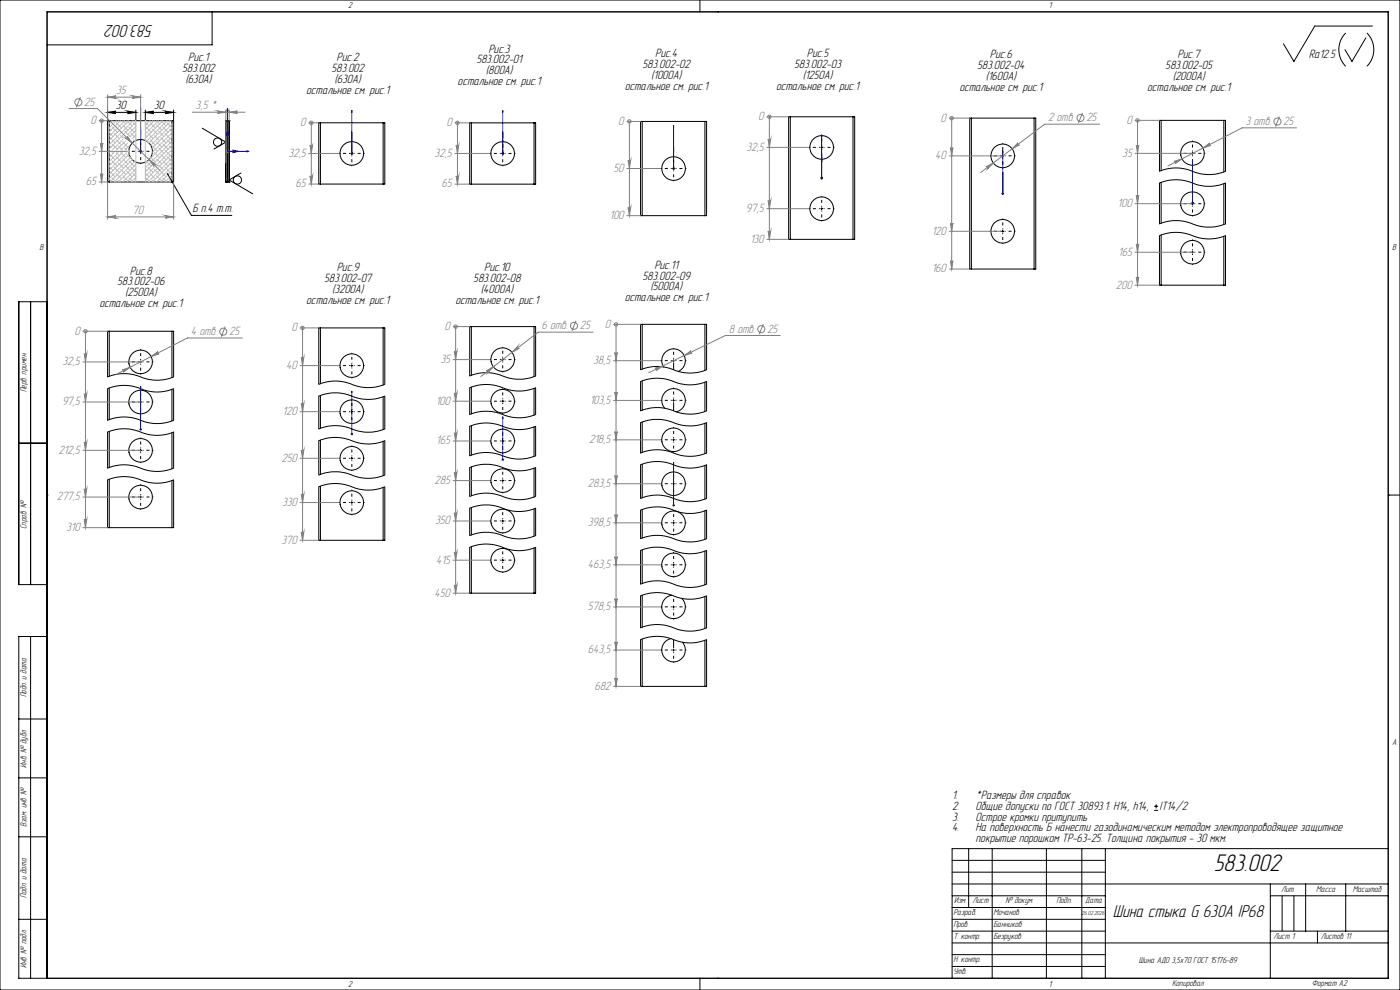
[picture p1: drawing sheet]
<svg xmlns="http://www.w3.org/2000/svg" width="594mm" height="420mm" viewBox="0 0 594 420" stroke-linecap="round" stroke-linejoin="round" font-family="sans-serif">
<g fill="none" stroke="#000" stroke-width=".42">
<path d="M0 0h594v420h-594zM90 5v14h-70M297 0v5M304.5 5h.1M571 14a10 10 0 0 0 0 14.1M579.5 16.1l-5.9 10-2.9-5M580 14a10 10 0 0 1 0 14.1M582.3 11.1h-24.5l-8.8 15-4.5-7.5M45.6 46.7v30.5h.8M45.6 51.2h.8M45.6 47.7l3.5-.6a.53 .53 0 0 0-.5 .6 .53 .53 0 0 0 .5 .5zM45.6 47.7h12"/>
<path d="M46.4 51.2v26M46.4 51.2h26.6M54.2 47.1l3.4 .6-3.4 .5a.53 .53 0 0 0 .5-.5 .53 .53 0 0 0-.5-.6zM57.6 46.7v4.5M61.7 47.7l3.5-.6a.53 .53 0 0 0-.5 .6 .53 .53 0 0 0 .5 .5zM61.7 46.7v4.5M61.7 47.7h12M70.2 47.1l3.5 .6-3.5 .5a.53 .53 0 0 0 .5-.5 .53 .53 0 0 0-.5-.6zM73 51.2h.7M73 51.2v26M73.7 46.7v30.5h-.7M85.8 54.4l10 5.9-5 2.9"/>
<path d="M95.8 51.2h.7M95.8 51.2h.1M95.8 51.2v26M96.5 51.2h.7M96.5 51.2v26M97.2 51.2h.1M97.2 51.2v26M136 52.1h-.7v26h.7M136 52.1v26M136 52.1h26.6M162.6 52.1h.7v26h-.7M162.6 52.1v26"/>
<path d="M200 52.1h-.7v26h.7M200 52.1h26.6M200 52.1v26M226.6 52.1h.7v26h-.7M226.6 52.1v26M272.5 51.5h-.7v40h.7M272.5 51.5v40M272.5 51.5h26.6M299.1 51.5h.7v40h-.7M299.1 51.5v40M335.3 49.5h-.7v52h.7M335.3 49.5v52"/>
<path d="M335.3 49.5h26.6M361.9 49.5h.7v52h-.7M361.9 49.5v52M412.2 50.1h-.8v64h.8M412.2 50.1v64M412.2 50.1h26.5M438.7 50.1h.8v64h-.8M438.7 50.1v64M492.7 51.1h-.8v21.6a19.2 19.2 0 0 1 15.8 .6 18.3 18.3 0 0 0 12.3-.6v-21.6h-.7M492.7 51.1v21.3M492.7 51.1h26.6M519.3 51.1v21.8"/>
<path d="M46.4 77.2h26.6M59.3 64.2h.7M59.7 63.8v.8M71.2 73.9l10 17.5h17.2M95.8 77.2h.7M95.8 77.2h.1M96.5 77.2h.7M97.2 77.2h.1M102.2 73.4l-5 3 10 5.9M136 78.1h26.6M148.9 65.1h.7M149.3 64.7v.8"/>
<path d="M200 78.1h26.6M212.9 65.1h.8M213.3 64.7v.8M285.4 71.5h.8M285.8 71.1v.8M348.2 62.5h.8M348.6 62.1v.9M425 66.1h.8M425.4 65.7v.8M491.9 77.7a19.9 19.9 0 0 1 16.4 .8 18.3 18.3 0 0 0 11.7-.8v17.3a19.2 19.2 0 0 1-15.8-.6 18.3 18.3 0 0 0-12.3 .6zM492.7 77.4v17.3M505.5 65.1h.8"/>
<path d="M506 64.7v.8M519.3 77.9v17.3M272.5 91.5h26.6M348.2 88.5h.8M348.6 88.1v.9M425 98.1h.8M425.4 97.7v.8M492.7 99.7v21.3M505.5 86.4h.8M506 86v.8M335.3 101.5h26.6M412.2 114.1h26.5"/>
<path d="M505.5 107h.8M506 106.6v.8M519.3 100.2v20.8M13 128v120M20 128h-12v120h12M136 139.1h-.7v23.9a19.2 19.2 0 0 1 15.7 .7 18.3 18.3 0 0 0 12.3-.7v-23.9h-.7M136 139.1v23.7M136 139.1h26.6M162.6 139.1v24.2M200 138.6h-.7v20.9a19.9 19.9 0 0 1 16.4 .8 18.2 18.2 0 0 0 11.6-.8v-20.9h-.7M200 138.6v20.6M200 138.6h26.6"/>
<path d="M226.6 138.6v21.2M272.5 137.6h-.7v19.3a19.2 19.2 0 0 1 15.7 .6 18.3 18.3 0 0 0 12.3-.6v-19.3h-.7M272.5 137.6v19M272.5 137.6h26.6M299.1 137.6v19.5M492.7 121h-.8v-21a19.2 19.2 0 0 1 15.8 .6 18.3 18.3 0 0 0 12.3-.6v21h-.7M492.7 121h26.6M46.4 140.5h-.8v19.4a19.2 19.2 0 0 1 15.8 .6 18.3 18.3 0 0 0 12.3-.6v-19.4h-.7M46.4 140.5v19.1M46.4 140.5h26.6M59.3 153.5h.7M59.7 153.1v.8"/>
<path d="M73 140.5v19.7M148.9 155.1h.7M149.3 154.7v.8M212.9 152.6h.8M213.3 152.2v.7M281.6 155.7a5 5 0 0 1 1.7-7 5 5 0 0 1 7 2 5 5 0 0 1-2.5 6.9M285.4 153h.8M285.8 152.6v.8M45.6 164.9a19.9 19.9 0 0 1 16.4 .8 18.3 18.3 0 0 0 11.7-.8v13.4a19.2 19.2 0 0 1-15.8-.6 18.3 18.3 0 0 0-12.3 .6zM46.4 164.6v13.4M59.3 170.6h.7M59.7 170.2v.7"/>
<path d="M73 165.2v13.4M135.3 168a19.2 19.2 0 0 1 15.7 .7 18.3 18.3 0 0 0 12.3-.7v14a19.2 19.2 0 0 1-15.8-.7 18.3 18.3 0 0 0-12.2 .7zM136 167.8v13.9M148.9 174.6h.7M149.3 174.3v.8M162.6 168.3v14M199.3 164.5a19.4 19.4 0 0 1 15.8 .6 17.9 17.9 0 0 0 12.2-.6v11.3a19.1 19.1 0 0 1-15.8-.6 18.3 18.3 0 0 0-12.2 .6zM200 164.2v11.4M212.9 170.2h.8M213.3 169.8v.8M226.6 164.8v11.3M271.8 161.9a19.9 19.9 0 0 1 16.3 .8 18.3 18.3 0 0 0 11.7-.8v12.4a19.4 19.4 0 0 1-15.8-.6 18 18 0 0 0-12.2 .6z"/>
<path d="M271.8 179.3a19.2 19.2 0 0 1 15.7 .6 18.3 18.3 0 0 0 12.3-.6v12.9a19.2 19.2 0 0 1-15.8-.6 18.3 18.3 0 0 0-12.2 .6zM272.5 161.6v12.4M272.5 179v12.9M282.1 173.2a5 5 0 0 1 1-7.6 5 5 0 0 1 7.3 2.3 5 5 0 0 1-3.5 6.8M285.4 169.9h.8M285.8 169.5v.8M299.1 162.2v12.4M299.1 179.6v12.9M8 188h12M45.6 183.3a19.2 19.2 0 0 1 15.8 .6 18.3 18.3 0 0 0 12.3-.6v15.3a19.9 19.9 0 0 1-16.4-.8 18.3 18.3 0 0 0-11.7 .8zM46.4 183v15.3M59.3 191h.7"/>
<path d="M59.7 190.7v.8M73 183.6v15.3M135.3 187a19.2 19.2 0 0 1 15.7 .6 18.3 18.3 0 0 0 12.3-.6v14.5a19.9 19.9 0 0 1-16.4-.8 18.3 18.3 0 0 0-11.6 .8zM136 186.7v14.5M148.9 194.4h.7M149.3 194v.8M162.6 187.2v14.6M199.3 180.9a19.2 19.2 0 0 1 15.8 .6 18.1 18.1 0 0 0 12.2-.6v12.5a19.1 19.1 0 0 1-15.8-.7 18.3 18.3 0 0 0-12.2 .7zM199.3 198.3a19.2 19.2 0 0 1 15.8 .7 18.1 18.1 0 0 0 12.2-.7v12.3a19.3 19.3 0 0 1-15.8-.6 18 18 0 0 0-12.2 .6zM200 180.6v12.5M200 198.1v12.2M212.9 187.1h.8"/>
<path d="M213.3 186.7v.8M226.6 181.1v12.5M226.6 198.6v12.3M271.8 197.2a19.2 19.2 0 0 1 15.7 .6 18.3 18.3 0 0 0 12.3-.6v14.2a19.9 19.9 0 0 1-16.4-.8 18.3 18.3 0 0 0-11.6 .8zM272.5 196.9v14.3M285.4 186.6h.8M285.8 186.2v.8M299.1 197.5v14.2M20 210h.1M46.4 203.3v20.6M59.3 210.9h.7M59.7 210.5v.8"/>
<path d="M73 203.9v20M136 206.3v22.9M148.9 213.2h.7M149.3 212.8v.8M162.6 206.8v22.4M199.3 215.6a19.2 19.2 0 0 1 15.8 .6 18.1 18.1 0 0 0 12.2-.6v11.6a19.1 19.1 0 0 1-15.8-.6 18.3 18.3 0 0 0-12.2 .6zM200 215.3v11.6M212.9 203.9h.8M213.3 203.5v.8M226.6 215.9v11.6M271.8 216.4a19.9 19.9 0 0 1 16.3 .9 18.3 18.3 0 0 0 11.7-.9v12.1a19.4 19.4 0 0 1-15.8-.6 18 18 0 0 0-12.2 .6zM272.5 216.2v12.1"/>
<path d="M285.4 205.2h.8M285.8 204.8v.8M299.1 216.7v12.1M589 210h.1M589 210h5M46.4 223.9h-.8v-20.3a19.2 19.2 0 0 1 15.8 .6 18.3 18.3 0 0 0 12.3-.6v20.3h-.7M46.4 223.9h26.6M136 229.2h-.7v-22.7a19.9 19.9 0 0 1 16.3 .8 18.3 18.3 0 0 0 11.7-.8v22.7h-.7M136 229.2h26.6M200 231.9v19.8M212.9 237.6h.8M212.9 221h.8"/>
<path d="M213.3 220.6v.8M213.3 237.3v.7M226.6 232.5v19.2M271.8 233.5a19.2 19.2 0 0 1 15.7 .7 18.3 18.3 0 0 0 12.3-.7v14.3a19.9 19.9 0 0 1-16.4-.8 18.3 18.3 0 0 0-11.6 .8zM272.5 233.2v14.3M285.4 221.8h.8M285.4 239.6h.8M285.8 221.4v.8M285.8 239.2v.8M299.1 233.8v14.3M200 251.7h-.7v-19.5a19.9 19.9 0 0 1 16.4 .8 18.2 18.2 0 0 0 11.6-.8v19.5h-.7M200 251.7h26.6"/>
<path d="M271.8 252.8a19.2 19.2 0 0 1 15.7 .7 18.3 18.3 0 0 0 12.3-.7v13.6a19.2 19.2 0 0 1-15.8-.7 18.3 18.3 0 0 0-12.2 .7zM272.5 252.5v13.6M285.1 252.5a5 5 0 0 0-3.9 6.8 5 5 0 0 0 7.4 2.3 5 5 0 0 0 .6-7.8M285.4 257.5h.8M285.8 257.1v.8M299.1 253.1v13.5M13 270v145M20 270h-12v145h581v-410h-569v410M272.5 271.1v20.1M284.7 270.9a5 5 0 0 0-3.5 6.8 5 5 0 0 0 7.2 2.3 5 5 0 0 0 1.1-7.5M285.4 275.8h.8M285.8 275.4v.8"/>
<path d="M299.1 271.6v19.6M272.5 291.2h-.7v-19.8a19.4 19.4 0 0 1 15.7 .6 18 18 0 0 0 12.3-.6v19.8h-.7M272.5 291.2h26.6M8 305h12M8 330h12M8 355h12M489.7 343.8h1.7M489.7 342.1h1.7M490.5 341.2v1.8M404 365h65M404 370h65M404 375h185"/>
<path d="M411 360v25M421 360v55M444 360v55M459 360v55M469 360v55M539 375v40M554 375v20M571 375v20M589 360h-185v55M8 390h12M404 390h65M404 395h65"/>
<path d="M404 380h65M404 385h65M539 395h50M539 380h50M544 380v15M549 380v15M559 395v5M297 415v5M304.5 415h.1M404 405h65M404 410h65M404 400h185"/>
<circle cx="59.6" cy="64.2" r="5"/>
<circle cx="92.3" cy="60.3" r="1.75"/>
<circle cx="100.7" cy="76.3" r="1.74"/>
<circle cx="149.3" cy="65.1" r="5"/>
<circle cx="213.3" cy="65.1" r="5"/>
<circle cx="285.8" cy="71.5" r="5"/>
<circle cx="348.6" cy="62.5" r="5"/>
<circle cx="425.4" cy="66.1" r="5"/>
<circle cx="505.9" cy="65.1" r="5"/>
<circle cx="348.6" cy="88.5" r="5"/>
<circle cx="425.4" cy="98.1" r="5"/>
<circle cx="505.9" cy="86.4" r="5"/>
<circle cx="505.9" cy="107" r="5"/>
<circle cx="59.7" cy="153.5" r="5"/>
<circle cx="149.3" cy="155.1" r="5"/>
<circle cx="213.3" cy="152.6" r="5"/>
<circle cx="59.7" cy="170.6" r="5"/>
<circle cx="149.3" cy="174.7" r="5"/>
<circle cx="213.3" cy="170.2" r="5"/>
<circle cx="59.7" cy="191.1" r="5"/>
<circle cx="149.3" cy="194.4" r="5"/>
<circle cx="213.3" cy="187.1" r="5"/>
<circle cx="285.8" cy="186.6" r="5"/>
<circle cx="59.7" cy="210.9" r="5"/>
<circle cx="149.2" cy="213.2" r="5"/>
<circle cx="213.3" cy="203.9" r="5"/>
<circle cx="285.8" cy="205.2" r="5"/>
<circle cx="213.3" cy="237.7" r="5"/>
<circle cx="213.3" cy="221" r="5"/>
<circle cx="285.8" cy="239.6" r="5"/>
<circle cx="285.8" cy="221.8" r="5"/>
</g>
<g fill="none" stroke="#808080" stroke-width=".42">
<path d="M29.2 46.1h12.1l26.7 26.4M34.1 41.3l-1.7 4.2M43.1 51.2h.1M43.1 51.2v26M45.6 41.2l3.5-.5a.55 .55 0 0 0-.5 .5 .55 .55 0 0 0 .5 .6zM45.6 40.2v11h-3.5M45.6 41.2h14.1M53.2 58.6a.55 .55 0 0 0 .8 0 .55 .55 0 0 0 0-.8l2.1 2.9zM56.2 40.7l3.5 .5-3.5 .6a.55 .55 0 0 0 .5-.6 .55 .55 0 0 0-.5-.5zM59.7 40.2v18.6M81.6 47.6h22.4M92.3 47.1l3.5 .5-3.5 .5a.53 .53 0 0 0 .5-.5 .53 .53 0 0 0-.5-.5z"/>
<path d="M95.8 46.6v22.6M97.2 47.6l3.5-.5a.53 .53 0 0 0-.5 .5 .53 .53 0 0 0 .5 .5zM97.2 46.6v4.6M131 52.1h4.3M132.1 52.1h.1M132.1 52.1v26M193 52.1h6.2M194.1 52.1h.1M194.1 52.1v26M266 51.5h5.8M267.1 51.5h.1M267.1 51.5v40"/>
<path d="M325.4 49.5h9.2M325.9 59a.55 .55 0 0 0 .5 .5 .55 .55 0 0 0 .6-.5l-.6 3.5zM326.4 49.5h.1M326.4 49.5v52M402.7 50.1h8.7M403.8 50.1h.1M403.8 50.1v64M459.3 47.9l-1.7 4.3M466.5 52.7h-23.3l-27.1 20.5M481.5 51.1h10.4M482.6 51.1h.1M482.6 51.1v69.9"/>
<path d="M542.9 49.4l-1.7 4.3M550.1 54.2h-23.1l-31.5 16.2M42.1 64.2h12.2M42.1 77.2h3.5v15.8M42.6 60.7a.53 .53 0 0 0 .5 .5 .53 .53 0 0 0 .5-.5l-.5 3.5zM42.6 73.7a.53 .53 0 0 0 .5 .5 .53 .53 0 0 0 .5-.5l-.5 3.5zM59.2 64.2h.9M59.3 63.8l.7 .8M59.7 63.7v1M60 63.8l-.7 .8M63.2 67.7l2.9 2.1a.55 .55 0 0 0-.8 0 .55 .55 0 0 0 0 .8zM73.7 77.2v15.8"/>
<path d="M96 64.2h1M96.2 63.8l.7 .8M96.5 63.7v1M96.9 63.8l-.7 .8M131 65.1h12.9M131 78.1h4.3M131.5 61.6a.55 .55 0 0 0 .6 .5 .55 .55 0 0 0 .5-.5l-.5 3.5zM131.5 74.6a.55 .55 0 0 0 .6 .5 .55 .55 0 0 0 .5-.5l-.5 3.5zM148.8 65.1h1M148.9 64.8l.7 .7M149.3 64.6v1M149.6 64.8l-.7 .7"/>
<path d="M193 65.1h14.9M193 78.1h6.2M193.5 61.6a.55 .55 0 0 0 .6 .5 .55 .55 0 0 0 .5-.5l-.5 3.5zM193.5 74.6a.55 .55 0 0 0 .6 .5 .55 .55 0 0 0 .5-.5l-.5 3.5zM212.8 65.1h1M212.9 64.8l.7 .7M213.3 64.6v1M213.6 64.8l-.7 .7M266 71.5h14.4M266.5 68a.55 .55 0 0 0 .5 .5 .55 .55 0 0 0 .6-.5l-.5 3.5zM285.3 71.5h1M285.4 71.1l.7 .7"/>
<path d="M285.8 71v1M286.1 71.1l-.7 .7M325.4 62.5h17.8M348.1 75.5h1M348.3 75.2l.7 .7M348.6 75.1v.9M349 75.2l-.7 .7M402.7 66.1h22.7M403.3 62.6a.53 .53 0 0 0 .5 .5 .53 .53 0 0 0 .5-.5l-.5 3.5zM418.3 70.8l3.2-1.7-2.5 2.6a.54 .54 0 0 0 .1-.8 .54 .54 0 0 0-.8-.1zM431.9 60.6a.53 .53 0 0 0-.1 .7 .53 .53 0 0 0 .7 .1l-3.1 1.7zM481.5 65.1h24.4"/>
<path d="M482.1 61.6a.53 .53 0 0 0 .5 .5 .53 .53 0 0 0 .6-.5l-.6 3.5zM498.1 68.5l3.4-1.1-2.9 2a.54 .54 0 0 0 .2-.7 .54 .54 0 0 0-.7-.2zM510.4 62.8l2.9-2.1a.54 .54 0 0 0-.3 .7 .54 .54 0 0 0 .8 .3zM45.6 92l3.5-.5a.55 .55 0 0 0-.5 .5 .55 .55 0 0 0 .5 .6zM45.6 92h28.1M70.2 91.5l3.5 .5-3.5 .6a.55 .55 0 0 0 .5-.6 .55 .55 0 0 0-.5-.5zM266 91.5h5.8M266.5 88a.55 .55 0 0 0 .5 .5 .55 .55 0 0 0 .6-.5l-.5 3.5zM325.4 88.5h17.8M325.9 85a.55 .55 0 0 0 .5 .5 .55 .55 0 0 0 .6-.5l-.6 3.5zM325.9 98.1a.55 .55 0 0 0 .5 .5 .55 .55 0 0 0 .6-.5l-.6 3.4zM402.7 98.1h22.7"/>
<path d="M403.3 94.6a.53 .53 0 0 0 .5 .5 .53 .53 0 0 0 .5-.5l-.5 3.5zM424.9 82.1h1M425.1 81.8l.7 .7M425.4 81.6v1M425.8 81.8l-.7 .7M481.5 86.4h24.9M482.1 82.9a.53 .53 0 0 0 .5 .5 .53 .53 0 0 0 .6-.5l-.6 3.5zM505.5 86h.9M505.6 86.1l.7 .7M505.6 85.7l.7 .7M506 85.5v1.4M506.3 86.1l-.7 .7"/>
<path d="M506.3 85.7l-.7 .7M325.4 101.5h9.2M402.7 114.1h8.7M403.3 110.6a.53 .53 0 0 0 .5 .5 .53 .53 0 0 0 .5-.5l-.5 3.5zM481.5 107h24.4M482.1 103.5a.53 .53 0 0 0 .5 .5 .53 .53 0 0 0 .6-.5l-.6 3.5zM482.1 117.5a.53 .53 0 0 0 .5 .5 .53 .53 0 0 0 .6-.5l-.6 3.5zM95.6 138.6l-1.7 4.3M127.3 139.1h8M128.4 139.1h.1M128.4 139.1v90.1M192.2 138.6h7"/>
<path d="M193.3 138.6h.1M193.3 138.6v113.1M244.4 136.1l-1.7 4.3M260.3 137.6h11.5M261.4 137.6h.1M261.4 137.6v153.6M323.8 137.5l-1.7 4.3M481.5 121h10.4M35.2 140.5h10.4M35.2 153.5h24.5M35.7 150a.53 .53 0 0 0 .6 .6 .53 .53 0 0 0 .5-.6l-.5 3.5zM36.3 140.5h.1"/>
<path d="M36.3 140.5v83.4M51.9 156.9l3.3-1.1-2.9 2.1a.53 .53 0 0 0 .2-.7 .53 .53 0 0 0-.6-.3zM64.1 151.3l2.9-2.1a.55 .55 0 0 0-.2 .7 .55 .55 0 0 0 .7 .3zM102.8 143.4h-23.3l-30.3 15.5M127.3 155.1h16.6M127.8 151.6a.55 .55 0 0 0 .6 .5 .55 .55 0 0 0 .5-.5l-.5 3.5zM192.2 152.6h15.7M192.8 149.1a.55 .55 0 0 0 .5 .5 .55 .55 0 0 0 .6-.5l-.6 3.5zM206.2 157.4l3.1-1.8-2.4 2.6a.54 .54 0 0 0 .1-.7 .54 .54 0 0 0-.8-.1zM219.7 146.9a.53 .53 0 0 0-.1 .8 .53 .53 0 0 0 .7 .1l-3.1 1.7zM251.6 140.9h-23.3l-24.3 18.9M260.3 153h20.1"/>
<path d="M260.8 149.5a.53 .53 0 0 0 .6 .5 .53 .53 0 0 0 .5-.5l-.5 3.5zM277.9 156.3l3.4-1.1-2.9 2a.53 .53 0 0 0 .2-.7 .53 .53 0 0 0-.7-.2zM290.3 150.8l2.9-2a.53 .53 0 0 0-.2 .7 .53 .53 0 0 0 .7 .3zM331.1 142.3h-23.3l-32.6 15.8M35.2 170.6h24.5M35.7 167.1a.53 .53 0 0 0 .6 .5 .53 .53 0 0 0 .5-.5l-.5 3.5zM127.3 174.6h16.6M127.8 171.2a.55 .55 0 0 0 .6 .5 .55 .55 0 0 0 .5-.5l-.5 3.4zM192.2 170.2h15.7M192.8 166.7a.55 .55 0 0 0 .5 .5 .55 .55 0 0 0 .6-.5l-.6 3.5zM260.3 169.9h20.1M260.8 166.4a.53 .53 0 0 0 .6 .5 .53 .53 0 0 0 .5-.5l-.5 3.5z"/>
<path d="M35.2 191h24.5M35.7 187.6a.53 .53 0 0 0 .6 .5 .53 .53 0 0 0 .5-.5l-.5 3.4zM59.2 182.2h.9M59.3 181.8l.7 .7M59.7 181.7v1M60 181.8l-.7 .7M127.3 194.4h16.6M127.8 190.9a.55 .55 0 0 0 .6 .5 .55 .55 0 0 0 .5-.5l-.5 3.5zM148.8 184.2h1M148.9 183.8l.7 .7M149.3 183.7v1M149.6 183.8l-.7 .7"/>
<path d="M192.2 187.1h15.7M192.8 183.6a.55 .55 0 0 0 .5 .5 .55 .55 0 0 0 .6-.5l-.6 3.5zM212.8 195.1h1M212.9 194.8l.7 .7M213.3 194.6v1M213.6 194.8l-.7 .7M260.3 186.6h20.1M260.8 183.1a.53 .53 0 0 0 .6 .5 .53 .53 0 0 0 .5-.5l-.5 3.5zM35.2 210.9h24.5M35.7 207.4a.53 .53 0 0 0 .6 .5 .53 .53 0 0 0 .5-.5l-.5 3.5zM127.3 213.2h16.6M127.8 209.7a.55 .55 0 0 0 .6 .5 .55 .55 0 0 0 .5-.5l-.5 3.5z"/>
<path d="M192.2 203.9h15.7M192.8 200.4a.55 .55 0 0 0 .5 .5 .55 .55 0 0 0 .6-.5l-.6 3.5zM192.8 217.5a.55 .55 0 0 0 .5 .5 .55 .55 0 0 0 .6-.5l-.6 3.5zM260.3 205.2h20.1M260.8 201.7a.53 .53 0 0 0 .6 .5 .53 .53 0 0 0 .5-.5l-.5 3.5zM260.8 218.3a.53 .53 0 0 0 .6 .5 .53 .53 0 0 0 .5-.5l-.5 3.5zM285.3 214.4h1M285.4 214l.7 .8M285.8 213.9v1M286.1 214l-.7 .8M35.2 223.9h10.4M35.7 220.4a.53 .53 0 0 0 .6 .5 .53 .53 0 0 0 .5-.5l-.5 3.5z"/>
<path d="M127.3 229.2h8M127.8 225.7a.55 .55 0 0 0 .6 .5 .55 .55 0 0 0 .5-.5l-.5 3.5zM192.2 221h15.7M192.2 237.6h15.7M192.8 234.2a.55 .55 0 0 0 .5 .5 .55 .55 0 0 0 .6-.5l-.6 3.4zM260.3 221.8h20.1M260.3 239.6h20.1M260.8 236.1a.53 .53 0 0 0 .6 .5 .53 .53 0 0 0 .5-.5l-.5 3.5zM192.2 251.7h7M192.8 248.2a.55 .55 0 0 0 .5 .5 .55 .55 0 0 0 .6-.5l-.6 3.5zM260.3 257.5h20.1M260.8 254a.53 .53 0 0 0 .6 .5 .53 .53 0 0 0 .5-.5l-.5 3.5z"/>
<path d="M260.3 275.8h20.1M260.8 272.3a.53 .53 0 0 0 .6 .5 .53 .53 0 0 0 .5-.5l-.5 3.5zM260.3 291.2h11.5M260.8 287.7a.53 .53 0 0 0 .6 .5 .53 .53 0 0 0 .5-.5l-.5 3.5z"/>
<circle cx="33.3" cy="43.4" r="1.5"/>
<circle cx="43.1" cy="51.2" r=".71"/>
<circle cx="132.1" cy="52.1" r=".72"/>
<circle cx="194.1" cy="52.1" r=".71"/>
<circle cx="267" cy="51.5" r=".73"/>
<circle cx="326.4" cy="49.5" r=".72"/>
<circle cx="403.8" cy="50.1" r=".72"/>
<circle cx="458.5" cy="50" r="1.5"/>
<circle cx="482.6" cy="51.1" r=".72"/>
<circle cx="542" cy="51.6" r="1.48"/>
<circle cx="128.4" cy="139.1" r=".72"/>
<circle cx="193.3" cy="138.6" r=".73"/>
<circle cx="243.5" cy="138.2" r="1.49"/>
<circle cx="261.4" cy="137.6" r=".73"/>
<circle cx="323" cy="139.6" r="1.51"/>
<circle cx="36.3" cy="140.5" r=".72"/>
<circle cx="94.7" cy="140.7" r="1.51"/>
</g>
<g fill="none" stroke="#00f" stroke-width=".42">
<path d="M59.7 45.9v.9v-.9M59.7 55.1v2.2v-2.2M59.7 45.9v18.3M96.5 45.9l.2 .9h-.4zM96.5 55.1l.6 2.2h-1.1zM96.5 45.9v18.3h9.2M149.3 46.8v.9v-.9M149.3 55.9v2.3v-2.3M149.3 46.8v18.3M213.3 46.8v.9v-.9M213.3 56v2.3v-2.3M213.3 46.8v18.3"/>
<path d="M285.8 53.2v.9v-.9M285.8 53.2v18.3M348.6 57.2v1v-1M348.6 57.2v18.3M59.7 64v.4zM59.7 63.6v1.2zM59.7 64.2h.1M98.8 63.6l2.3 .6-2.3 .6zM104.8 64l.9 .2-.9 .2zM149.3 64.9v.4zM149.3 64.5v1.2zM149.3 65.1h.1"/>
<path d="M213.3 64.9v.5zM213.3 64.5v1.2zM213.3 65.1h.1M285.8 71.3v.4zM285.8 70.9v1.2zM285.8 62.4v2.2v-2.2M285.8 71.5h.1M348.6 75.3v.5zM348.6 75v1.1zM348.6 66.4v2.3v-2.3M348.6 75.5h.1M425.4 63.8v.9v-.9"/>
<path d="M425.4 73v2.3v-2.3M425.4 63.8v18.3M506 67.7v.9v-.9M506 67.7v18.3M425.4 81.9v.5zM425.4 81.5v1.2zM425.4 82.1h.1M506 85.8v.5zM506 86h.1M59.7 163.9v.9v-.9M59.7 163.9v18.3M149.3 165.9v.9v-.9"/>
<path d="M149.3 165.9v18.3M213.3 176.8v.9v-.9M213.3 176.8v18.3M59.7 182v.4zM59.7 182.2h.1M149.3 183.9v.5zM149.3 184.2h.1M213.3 194.9v.5zM213.3 195.1h.1M285.8 196.1v.9v-.9M285.8 196.1v18.3M285.8 214.2v.4z"/>
<path d="M285.8 214.4h.1"/>
</g>
<g fill="none" stroke="#000" stroke-width=".42" stroke-dasharray="15.2 1.3 1.3 1.3" stroke-dashoffset="14.8" stroke-linecap="butt">
<path d="M58.9 64.2h-4.6M59.7 63.4v-4.6M59.7 65v4.6M60.5 64.2h4.6M148.5 65.1h-4.6M149.3 64.3v-4.6M149.3 65.9v4.6M150.1 65.1h4.6M212.5 65.1h-4.6M213.3 64.3v-4.6M213.3 65.9v4.6M214.1 65.1h4.6"/>
<path d="M285 71.5h-4.6M285.8 70.7v-4.6M285.8 72.3v4.6M286.6 71.5h4.6M347.8 62.5h-4.6M348.6 61.7v-4.6M348.6 63.3v4.6M349.4 62.5h4.6M424.7 66.1h-4.6M425.5 65.3v-4.6M425.5 66.9v4.6M426.3 66.1h4.6"/>
<path d="M505.2 65.1h-4.6M506 64.3v-4.6M506 65.9v4.6M506.8 65.1h4.6M347.8 88.5h-4.6M348.6 87.7v-4.6M348.6 89.3v4.6M349.4 88.5h4.6M424.7 98.1h-4.6M425.5 97.3v-4.6M425.5 98.9v4.6M426.3 98.1h4.6"/>
<path d="M505.2 86.4h-4.6M506 85.6v-4.6M506 87.2v4.6M506.8 86.4h4.6M505.2 107h-4.6M506 106.2v-4.6M506 107.8v4.6M506.8 107h4.6M58.9 153.5h-4.6M59.7 152.7v-4.6M59.7 154.3v4.6M60.5 153.5h4.6"/>
<path d="M148.5 155.1h-4.6M149.3 154.3v-4.6M149.3 155.9v4.6M150.1 155.1h4.6M212.5 152.5h-4.6M213.3 151.7v-4.6M213.3 153.3v4.6M214.1 152.5h4.6M285 153h-4.6M285.8 152.2v-4.6M286.6 153h4.6M58.9 170.5h-4.6"/>
<path d="M59.7 169.7v-4.6M59.7 171.3v4.6M60.5 170.5h4.6M148.5 174.6h-4.6M149.3 173.8v-4.6M149.3 175.4v4.6M150.1 174.6h4.6M212.5 170.2h-4.6M213.3 169.4v-4.6M213.3 171v4.6M214.1 170.2h4.6M285 169.9h-4.6"/>
<path d="M285.8 169.1v-4.6M286.6 169.9h4.6M58.9 191h-4.6M59.7 190.2v-4.6M59.7 191.8v4.6M60.5 191h4.6M148.5 194.4h-4.6M149.3 193.6v-4.6M149.3 195.2v4.6M150.1 194.4h4.6M212.5 187.1h-4.6M213.3 186.3v-4.6"/>
<path d="M213.3 187.9v4.6M214.1 187.1h4.6M285 186.6h-4.6M285.8 185.8v-4.6M285.8 187.4v4.6M286.6 186.6h4.6M58.9 210.9h-4.6M59.7 210.1v-4.6M59.7 211.7v4.6M60.5 210.9h4.6M148.5 213.2h-4.6M149.3 212.4v-4.6"/>
<path d="M149.3 214v4.6M150.1 213.2h4.6M212.5 203.9h-4.6M213.3 203.1v-4.6M213.3 204.7v4.6M214.1 203.9h4.6M285 205.2h-4.6M285.8 204.4v-4.6M285.8 206v4.6M286.6 205.2h4.6M212.5 237.6h-4.6M212.5 221h-4.6"/>
<path d="M213.3 236.8v-4.6M213.3 238.4v4.6M213.3 220.2v-4.6M213.3 221.8v4.6M214.1 237.6h4.6M214.1 221h4.6M285 221.8h-4.6M285 239.6h-4.6M285.8 222.6v4.6M285.8 238.8v-4.6M286.6 221.8h4.6M286.6 239.6h4.6"/>
<path d="M285 257.4h-4.6M285.8 240.4v4.6M285.8 258.2v4.6M286.6 257.4h4.6M285 275.8h-4.6M285.8 276.6v4.6M286.6 275.8h4.6"/>
</g>
<path d="M285.8 221v-4.6" fill="none" stroke="#000" stroke-width=".42" stroke-dasharray="15.2 1.3 1.3 1.3" stroke-dashoffset="14.9" stroke-linecap="butt"/>
<path d="M285.8 256.6v-3.8" fill="none" stroke="#000" stroke-width=".42" stroke-dasharray="15.2 1.3 1.3 1.3" stroke-dashoffset="15.2" stroke-linecap="butt"/>
<path d="M285.8 153.8v3.1M285.8 170.7v3.6M285.8 275v-3.7" fill="none" stroke="#000" stroke-width=".42" stroke-dasharray="15.2 1.3 1.3 1.3" stroke-linecap="butt"/>
<g fill="none" stroke="#c0c0c0" stroke-width=".42">
<path d="M46.4 54.5l.7 .7M46.4 56.3l1.6 1.6M46.6 58.4l2.3 2.2M46.7 52.1l-.3 .3M47.5 51.2l-.1 .1M47.5 53.9l2.3 2.2M47.6 52.9l-1.2 1.3M48.4 56.6l2.3 2.2M48.5 53.8l-2.1 2.2M49.3 51.2l-1 1M49.3 59.3l2.3 2.2M49.3 52.1l2.3 2.2"/>
<path d="M49.4 54.7l-3 3M50.2 51.2l.5 .4M50.3 55.6l-3.9 3.9M51.1 51.2l-1.9 1.9M51.1 57.5l.9 .9M51.2 56.5l-4.8 4.8M52 53l2.3 2.2M52 51.2l1.4 1.3M52.1 57.4l-5.7 5.7M52.4 58.9l-4.8 4.8M52.9 51.2l-2.8 2.8M53.3 59.7l-3.9 4"/>
<path d="M53.8 51.2l2.3 2.2M54.7 51.2l-3.7 3.7M54.7 53.9l2.3 2.2M55.6 56.6l2 2M56.5 51.2l-4.6 4.6M56.5 52.1l1.1 1.1M56.5 59.3l.6 .6M57.4 54.8l.2 .2M57.4 51.2l.2 .2M57.6 51.2v26M57.6 55.4l-2.5 2.5-2.2-2.2M57.6 57.2l-1.5 1.6"/>
<path d="M57.6 59l-.6 .7M57.6 51.8l-4.8 4.9M57.6 53.6l-3.3 3.4M61.7 51.2v26M61.7 57.2l.6 .7M61.7 51.8l1.6 1.6M61.9 51.2l-.2 .2M61.9 53.9l2.2 2.2M62.8 56.6l2.3 2.2M63.7 51.2l-2 2M63.7 59.3l2.2 2.2M63.7 52.1l2.2 2.2"/>
<path d="M64.6 54.8l2.3 2.2M64.6 51.2l.5 .4M65.5 51.2l-3.8 3.8M65.5 57.5l2.2 2.2M66.4 53l2.3 2.2M66.4 51.2l1.3 1.3M67.3 51.2l-5.6 5.6M67.3 55.7l2.2 2.2M68.2 58.4l2.2 2.2M68.2 51.2l2.2 2.2M69.1 51.2l-7.4 7.4M69.1 53.9l2.2 2.2"/>
<path d="M70 56.6l2.2 2.2M70.9 51.2l-8.7 8.7M70.9 59.3l2.1 2M70.9 52.1l2.1 2.1M71.8 54.8l1.2 1.2M71.8 51.2l.4 .4M72.7 51.2l-9.5 9.5-1.5-1.7M72.7 57.5l.3 .2M73 52.7l-9 9M73 54.5l-8.5 8.5M73 56.3l-8.4 8.3M73 58.1l-9.4 9.3"/>
<path d="M73 59.9l-8.5 8.4M46.4 76l.7 .8M46.4 70.7l1.6 1.6M46.4 68.9l.7 .7M46.4 63.5l.2 .2M46.4 61.7l.7 .7M46.6 64.7l-.2 .2M46.6 72.7l2.3 2.3M46.6 65.6l2.3 2.2M47.5 61l2.3 2.3M47.5 75.4l1.8 1.8M47.5 68.2l2.3 2.3"/>
<path d="M47.6 64.7l.4 .4M48.4 64.7l-2 2M48.4 70.9l2.3 2.3M49.3 73.6l2.3 2.3M49.3 66.4l2.3 2.3M49.4 64.7l1.3 1.3M50.2 64.7l-3.8 3.8M50.2 62l1.8 1.7M50.2 76.3l.9 .9M50.2 69.2l2.3 2.2M51.1 71.8l2.3 2.3M51.2 64.7l2.2 2.2"/>
<path d="M52 64.7l-5.6 5.6M52 74.5l2.3 2.3M52 67.4l2.3 2.2M52 60.2l2.3 2.2M52.9 70l2.3 2.3M52.9 62.8l.9 .9M53.8 64.7l-7.4 7.4M53.8 65.6l2.3 2.2M53.8 72.7l2.3 2.3M54.2 60.7l-3 3M54.7 63.8l-.4 .4 .4 .4M54.7 68.2l2.3 2.3"/>
<path d="M54.7 75.4l1.8 1.8M54.8 65.5l-8.4 8.4M55.1 61.5l-2.1 2.2M55.4 66.7l-9 9M55.6 70.9l2 2.1M56.1 67.8l-9.4 9.4M56.5 73.6l1.1 1.2M57.1 68.5l-8.7 8.7M57.4 76.3l.2 .3M57.4 69.2l.2 .2M57.6 69.8l-7.4 7.4M57.6 71.6l-5.6 5.6"/>
<path d="M57.6 73.4l-3.8 3.8M57.6 75.2l-2 2M57.6 77l-.2 .2M61.7 73.4l1.6 1.6M61.7 71.6l.6 .7M61.9 75.4l1.8 1.8M62.2 68.5l1.9 2M62.8 70.9l2.3 2.3M62.9 68.1l-1.2 1.3M63.2 67.8h.1M63.7 73.6l2.2 2.3M63.8 69l-2.1 2.2"/>
<path d="M64 66.7l1.9 2M64.5 65.5l.6 .5M64.6 76.3l.9 .9M64.6 62l2.3 2.2M64.7 69.9l-3 3.1M65.5 71.8l2.2 2.3M65.5 64.6l2.2 2.3M65.6 70.8l-3.9 4M66.4 74.5l2.3 2.3M66.4 67.4l2.3 2.2M66.4 60.2l2.3 2.2M66.5 71.7l-4.8 4.9"/>
<path d="M67.3 70l2.2 2.3M67.3 62.8l2.2 2.3M67.4 72.6l-4.6 4.6M68.2 72.7l2.2 2.3M68.2 65.6l2.2 2.2M69.1 75.4l1.8 1.8M69.1 68.2l2.2 2.3M69.1 61l2.2 2.3M70 70.9l2.2 2.3M70 63.8l2.2 2.2M70.9 66.4l2.1 2.1M70.9 73.6l.3 .3"/>
<path d="M70.9 74.5l-2.7 2.7M71.6 75.6l-1.6 1.6M71.8 76.3l.6 .6M71.8 69.2l1.2 1.1M71.8 62l1.2 1.1M72.3 76.7l-.5 .5M72.6 75.4l.4 .3M72.7 71.8l.3 .3M72.7 64.6l.3 .3M73 61.7l-7.6 7.5M73 63.5l-6.7 6.6M73 65.3l-5.8 5.7"/>
<path d="M73 67.1l-4.9 4.8M73 68.9l-8.4 8.3M73 70.7l-6.6 6.5M73 72.4l-1.4 1.3M73 74.2l-.7 .7"/>
</g>
<path d="M61.7 47.7l3.5-.6a.53 .53 0 0 0-.5 .6 .53 .53 0 0 0 .5 .5zM70.2 47.1l3.5 .6-3.5 .5a.53 .53 0 0 0 .5-.5 .53 .53 0 0 0-.5-.6zM45.6 47.7l3.5-.6a.53 .53 0 0 0-.5 .6 .53 .53 0 0 0 .5 .5zM54.2 47.1l3.4 .6-3.4 .5a.53 .53 0 0 0 .5-.5 .53 .53 0 0 0-.5-.6z" fill="#000"/>
<path d="M42.6 60.7a.53 .53 0 0 0 .5 .5 .53 .53 0 0 0 .5-.5l-.5 3.5zM42.6 73.7a.53 .53 0 0 0 .5 .5 .53 .53 0 0 0 .5-.5l-.5 3.5zM131.5 61.6a.55 .55 0 0 0 .6 .5 .55 .55 0 0 0 .5-.5l-.5 3.5zM131.5 74.6a.55 .55 0 0 0 .6 .5 .55 .55 0 0 0 .5-.5l-.5 3.5zM193.5 61.6a.55 .55 0 0 0 .6 .5 .55 .55 0 0 0 .5-.5l-.5 3.5zM193.5 74.6a.55 .55 0 0 0 .6 .5 .55 .55 0 0 0 .5-.5l-.5 3.5zM266.5 68a.55 .55 0 0 0 .5 .5 .55 .55 0 0 0 .6-.5l-.5 3.5zM266.5 88a.55 .55 0 0 0 .5 .5 .55 .55 0 0 0 .6-.5l-.5 3.5zM325.9 59a.55 .55 0 0 0 .5 .5 .55 .55 0 0 0 .6-.5l-.6 3.5zM325.9 85a.55 .55 0 0 0 .5 .5 .55 .55 0 0 0 .6-.5l-.6 3.5zM325.9 98.1a.55 .55 0 0 0 .5 .5 .55 .55 0 0 0 .6-.5l-.6 3.4zM403.3 62.6a.53 .53 0 0 0 .5 .5 .53 .53 0 0 0 .5-.5l-.5 3.5zM403.3 94.6a.53 .53 0 0 0 .5 .5 .53 .53 0 0 0 .5-.5l-.5 3.5zM403.3 110.6a.53 .53 0 0 0 .5 .5 .53 .53 0 0 0 .5-.5l-.5 3.5z" fill="#808080"/>
<g fill="#00f">
<path d="M59.7 64v.4zM59.7 45.9v.9z"/>
<path d="M59.7 63.6v1.2zM59.7 55.1v2.2zM149.3 64.9v.4zM149.3 46.8v.9zM149.3 64.5v1.2zM149.3 55.9v2.3zM213.3 64.9v.5zM213.3 46.8v.9zM213.3 64.5v1.2zM213.3 56v2.3zM285.8 71.3v.4zM285.8 53.2v.9zM285.8 70.9v1.2zM285.8 62.4v2.2zM348.6 75.3v.5zM348.6 57.2v1zM348.6 75v1.1zM348.6 66.4v2.3zM425.4 81.9v.5zM425.4 63.8v.9zM425.4 81.5v1.2zM425.4 73v2.3zM506 85.8v.5zM506 67.7v.9zM59.7 182v.4zM59.7 163.9v.9zM149.3 183.9v.5zM149.3 165.9v.9zM213.3 194.9v.5zM213.3 176.8v.9zM285.8 214.2v.4zM285.8 196.1v.9zM104.8 64l.9 .2-.9 .2zM96.5 45.9l.2 .9h-.4zM98.8 63.6l2.3 .6-2.3 .6zM96.5 55.1l.6 2.2h-1.1z"/>
</g>
<path d="M70.9 73.6l.3 .3-.2-.3a.35 .35 0 0 1 .5 .2 .35 .35 0 0 1-.4 .4 .35 .35 0 0 1-.2-.6z" fill="#000"/>
<g fill="#808080">
<path d="M56.2 40.7l3.5 .5-3.5 .6a.55 .55 0 0 0 .5-.6 .55 .55 0 0 0-.5-.5zM45.6 41.2l3.5-.5a.55 .55 0 0 0-.5 .5 .55 .55 0 0 0 .5 .6z"/>
<path d="M45.6 92l3.5-.5a.55 .55 0 0 0-.5 .5 .55 .55 0 0 0 .5 .6zM70.2 91.5l3.5 .5-3.5 .6a.55 .55 0 0 0 .5-.6 .55 .55 0 0 0-.5-.5zM63.2 67.7l2.1 2.9a.55 .55 0 0 1 0-.8 .55 .55 0 0 1 .8 0zM53.2 58.6l2.9 2.1-2.1-2.9a.55 .55 0 0 1 0 .8 .55 .55 0 0 1-.8 0zM418.3 70.8a.54 .54 0 0 1 .8 .1 .54 .54 0 0 1-.1 .8l2.5-2.6zM431.9 60.6l-2.5 2.5 3.1-1.7a.53 .53 0 0 1-.7-.1 .53 .53 0 0 1 .1-.7zM498.1 68.5a.54 .54 0 0 1 .7 .2 .54 .54 0 0 1-.2 .7l2.9-2zM510.4 62.8l3.4-1.1a.54 .54 0 0 1-.8-.3 .54 .54 0 0 1 .3-.7zM482.1 61.6a.53 .53 0 0 0 .5 .5 .53 .53 0 0 0 .6-.5l-.6 3.5zM482.1 82.9a.53 .53 0 0 0 .5 .5 .53 .53 0 0 0 .6-.5l-.6 3.5zM482.1 103.5a.53 .53 0 0 0 .5 .5 .53 .53 0 0 0 .6-.5l-.6 3.5zM482.1 117.5a.53 .53 0 0 0 .5 .5 .53 .53 0 0 0 .6-.5l-.6 3.5zM51.9 156.9a.53 .53 0 0 1 .6 .3 .53 .53 0 0 1-.2 .7l2.9-2.1zM64.1 151.3l3.4-1.1a.55 .55 0 0 1-.7-.3 .55 .55 0 0 1 .2-.7zM35.7 150a.53 .53 0 0 0 .6 .6 .53 .53 0 0 0 .5-.6l-.5 3.5zM35.7 167.1a.53 .53 0 0 0 .6 .5 .53 .53 0 0 0 .5-.5l-.5 3.5zM35.7 187.6a.53 .53 0 0 0 .6 .5 .53 .53 0 0 0 .5-.5l-.5 3.4zM35.7 207.4a.53 .53 0 0 0 .6 .5 .53 .53 0 0 0 .5-.5l-.5 3.5zM35.7 220.4a.53 .53 0 0 0 .6 .5 .53 .53 0 0 0 .5-.5l-.5 3.5zM127.8 151.6a.55 .55 0 0 0 .6 .5 .55 .55 0 0 0 .5-.5l-.5 3.5zM127.8 171.2a.55 .55 0 0 0 .6 .5 .55 .55 0 0 0 .5-.5l-.5 3.4zM127.8 190.9a.55 .55 0 0 0 .6 .5 .55 .55 0 0 0 .5-.5l-.5 3.5zM127.8 209.7a.55 .55 0 0 0 .6 .5 .55 .55 0 0 0 .5-.5l-.5 3.5zM127.8 225.7a.55 .55 0 0 0 .6 .5 .55 .55 0 0 0 .5-.5l-.5 3.5zM206.2 157.4a.54 .54 0 0 1 .8 .1 .54 .54 0 0 1-.1 .7l2.4-2.6zM219.7 146.9l-2.5 2.6 3.1-1.7a.53 .53 0 0 1-.7-.1 .53 .53 0 0 1 .1-.8zM192.8 149.1a.55 .55 0 0 0 .5 .5 .55 .55 0 0 0 .6-.5l-.6 3.5zM192.8 166.7a.55 .55 0 0 0 .5 .5 .55 .55 0 0 0 .6-.5l-.6 3.5zM192.8 183.6a.55 .55 0 0 0 .5 .5 .55 .55 0 0 0 .6-.5l-.6 3.5zM192.8 200.4a.55 .55 0 0 0 .5 .5 .55 .55 0 0 0 .6-.5l-.6 3.5zM192.8 217.5a.55 .55 0 0 0 .5 .5 .55 .55 0 0 0 .6-.5l-.6 3.5zM192.8 234.2a.55 .55 0 0 0 .5 .5 .55 .55 0 0 0 .6-.5l-.6 3.4zM192.8 248.2a.55 .55 0 0 0 .5 .5 .55 .55 0 0 0 .6-.5l-.6 3.5zM277.9 156.3a.53 .53 0 0 1 .7 .2 .53 .53 0 0 1-.2 .7l2.9-2zM290.3 150.8l3.4-1a.53 .53 0 0 1-.7-.3 .53 .53 0 0 1 .2-.7zM260.8 149.5a.53 .53 0 0 0 .6 .5 .53 .53 0 0 0 .5-.5l-.5 3.5zM260.8 166.4a.53 .53 0 0 0 .6 .5 .53 .53 0 0 0 .5-.5l-.5 3.5zM260.8 183.1a.53 .53 0 0 0 .6 .5 .53 .53 0 0 0 .5-.5l-.5 3.5zM260.8 201.7a.53 .53 0 0 0 .6 .5 .53 .53 0 0 0 .5-.5l-.5 3.5zM260.8 218.3a.53 .53 0 0 0 .6 .5 .53 .53 0 0 0 .5-.5l-.5 3.5zM260.8 236.1a.53 .53 0 0 0 .6 .5 .53 .53 0 0 0 .5-.5l-.5 3.5zM260.8 254a.53 .53 0 0 0 .6 .5 .53 .53 0 0 0 .5-.5l-.5 3.5zM260.8 272.3a.53 .53 0 0 0 .6 .5 .53 .53 0 0 0 .5-.5l-.5 3.5zM260.8 287.7a.53 .53 0 0 0 .6 .5 .53 .53 0 0 0 .5-.5l-.5 3.5zM92.3 47.1l3.5 .5-3.5 .5a.53 .53 0 0 0 .5-.5 .53 .53 0 0 0-.5-.5zM97.2 47.6l3.5-.5a.53 .53 0 0 0-.5 .5 .53 .53 0 0 0 .5 .5z"/>
</g>
<text font-size="10.5" x="515" y="369.6">583.002</text>
<g font-size="7.5">
<text x="65" y="10.4" transform="rotate(-180 65 10.4)">583.002</text>
<text x="472.1" y="389.1">Шина стыка G 630А IP68</text>
</g>
<g font-size="5.3">
<text x="207.2" y="22.3">Рис.3</text>
<text x="79.9" y="26">Рис.1</text>
<text x="142.8" y="25.8">Рис.2</text>
<text x="202.1" y="26.9">583.002-01</text>
<text x="272.7" y="29">583.002-02</text>
<text x="278" y="24.4">Рис.4</text>
<text x="337" y="29">583.002-03</text>
<text x="342.3" y="24.4">Рис.5</text>
<text x="414.6" y="29.3">583.002-04</text>
<text x="420" y="24.7">Рис.6</text>
<text x="494.4" y="29.3">583.002-05</text>
<text x="499.7" y="24.7">Рис.7</text>
<text x="555.3" y="24.8">Ra12.5</text>
<text x="77.3" y="30.7">583.002</text>
<text x="78.6" y="35.3">(630А)</text>
<text x="140.6" y="30.4">583.002</text>
<text x="142" y="35.1">(630А)</text>
<text x="206.1" y="31.6">(800А)</text>
<text x="276.3" y="33.6">(1000А)</text>
<text x="340.6" y="33.6">(1250А)</text>
<text x="418.2" y="33.9">(1600А)</text>
<text x="497.6" y="33.9">(2000А)</text>
<text x="129.9" y="39.7">остальное см. рис.1</text>
<text x="194.2" y="36.2">остальное см. рис.1</text>
<text x="265.1" y="38.2">остальное см. рис.1</text>
<text x="329.3" y="38.2">остальное см. рис.1</text>
<text x="407.1" y="38.6">остальное см. рис.1</text>
<text x="486.7" y="38.6">остальное см. рис.1</text>
<text x="49.2" y="46.4">30</text>
<text x="65.3" y="46.4">30</text>
<text x="81.6" y="90.1">Б п.4 т.т.</text>
<text x="277.6" y="114">Рис.11</text>
<text x="55.1" y="116.5">Рис.8</text>
<text x="137.5" y="119.6">583.002-07</text>
<text x="142.9" y="115">Рис.9</text>
<text x="200.8" y="119.6">583.002-08</text>
<text x="205.4" y="115">Рис.10</text>
<text x="272.7" y="118.6">583.002-09</text>
<text x="49.7" y="121.1">583.002-06</text>
<text x="53.1" y="125.7">(2500А)</text>
<text x="140.9" y="124.2">(3200А)</text>
<text x="204.1" y="124.2">(4000А)</text>
<text x="276" y="123.2">(5000А)</text>
<text x="42.2" y="130.3">остальное см. рис.1</text>
<text x="130" y="128.8">остальное см. рис.1</text>
<text x="193.3" y="128.8">остальное см. рис.1</text>
<text x="265.1" y="127.8">остальное см. рис.1</text>
<text x="403.9" y="338.9">1.</text>
<text x="413.9" y="338.9">*Размеры для справок</text>
<text x="403.9" y="343.5">2.</text>
<text x="413.9" y="343.5">Общие допуски по ГОСТ 30893.1: H14, h14,</text>
<text x="492" y="343.5">IT14/2</text>
<text x="403.9" y="348.1">3.</text>
<text x="403.9" y="352.7">4.</text>
<text x="413.9" y="352.7">На поверхность Б нанести газодинамическим методом электропроводящее защитное</text>
<text x="413.9" y="348.1">Острое кромки притупить</text>
<text x="413.9" y="357.3">покрытие порошком ТР-63-25. Толщина покрытия - 30 мкм.</text>
</g>
<g font-size="5.3" fill="#808080">
<text x="49.3" y="40">35</text>
<text x="35.7" y="44.8">25</text>
<text x="83" y="46.4">3,5 *</text>
<text x="38.4" y="52.6">0</text>
<text x="127.4" y="53.5">0</text>
<text x="189.4" y="53.5">0</text>
<text x="262.3" y="52.9">0</text>
<text x="321.7" y="51">0</text>
<text x="399.1" y="51.5">0</text>
<text x="444.7" y="51.5">2 отв.</text>
<text x="460.9" y="51.5">25</text>
<text x="477.9" y="52.5">0</text>
<text x="528.5" y="53">3 отв.</text>
<text x="544.5" y="53">25</text>
<text x="33.4" y="65.6">32,5</text>
<text x="316.8" y="64">32,5</text>
<text x="122.4" y="66.5">32,5</text>
<text x="184.4" y="66.5">32,5</text>
<text x="396.8" y="67.5">40</text>
<text x="476.2" y="66.5">35</text>
<text x="260.3" y="72.9">50</text>
<text x="36.4" y="78.6">65</text>
<text x="125.4" y="79.5">65</text>
<text x="187.4" y="79.5">65</text>
<text x="316.5" y="90">97,5</text>
<text x="474.2" y="87.8">100</text>
<text x="56.2" y="90.8">70</text>
<text x="258.6" y="92.9">100</text>
<text x="395.3" y="99.5">120</text>
<text x="318.2" y="103">130</text>
<text x="474.4" y="108.4">165</text>
<text x="395.3" y="115.5">160</text>
<text x="473.4" y="122.4">200</text>
<text x="31.5" y="142">0</text>
<text x="80.9" y="142.1">4 отв.</text>
<text x="97.2" y="142.1">25</text>
<text x="123.6" y="140.5">0</text>
<text x="188.6" y="140">0</text>
<text x="229.7" y="139.7">6 отв.</text>
<text x="246" y="139.7">25</text>
<text x="256.7" y="139">0</text>
<text x="309.2" y="141.1">8 отв.</text>
<text x="325.5" y="141.1">25</text>
<text x="26.6" y="155">32,5</text>
<text x="186.9" y="154">35</text>
<text x="251.7" y="154.4">38,5</text>
<text x="121.4" y="156.5">40</text>
<text x="26.3" y="172">97,5</text>
<text x="184.9" y="171.6">100</text>
<text x="250.2" y="171.3">103,5</text>
<text x="119.9" y="176.1">120</text>
<text x="185.1" y="188.5">165</text>
<text x="250" y="188">218,5</text>
<text x="24.8" y="192.5">212,5</text>
<text x="119.4" y="195.9">250</text>
<text x="184.4" y="205.3">285</text>
<text x="249.5" y="206.6">283,5</text>
<text x="24.1" y="212.3">277,5</text>
<text x="119.7" y="214.6">330</text>
<text x="28.1" y="225.3">310</text>
<text x="184.6" y="222.5">350</text>
<text x="249.5" y="223.2">398,5</text>
<text x="119.4" y="230.6">370</text>
<text x="185.1" y="239.1">415</text>
<text x="249.5" y="241.1">463,5</text>
<text x="184.4" y="253.1">450</text>
<text x="249.5" y="258.9">578,5</text>
<text x="249.5" y="277.2">643,5</text>
<text x="252.2" y="292.6">682</text>
</g>
<g font-size="3.8">
<text x="147.7" y="3.6">2</text>
<text x="445" y="3.6">1</text>
<text x="16.7" y="106.1">B</text>
<text x="590.7" y="106.1">B</text>
<text x="11.3" y="166.5" transform="rotate(-90 11.3 166.5)">Перв. примен.</text>
<text x="11.3" y="224.4" transform="rotate(-90 11.3 224.4)">Справ. №</text>
<text x="11.3" y="295.8" transform="rotate(-90 11.3 295.8)">Подп. и дата</text>
<text x="590.6" y="316.1">A</text>
<text x="11.3" y="325.7" transform="rotate(-90 11.3 325.7)">Инв. № дубл.</text>
<text x="11.3" y="350.8" transform="rotate(-90 11.3 350.8)">Взам. инв. №</text>
<text x="11.3" y="380.8" transform="rotate(-90 11.3 380.8)">Подп. и дата</text>
<text x="404.9" y="383.3">Изм.</text>
<text x="412.7" y="383.3">Лист</text>
<text x="426.6" y="383.3">№ докум.</text>
<text x="448.2" y="383.3">Подп.</text>
<text x="460.5" y="383.3">Дата</text>
<text x="543.6" y="378.3">Лит.</text>
<text x="558.4" y="378.3">Масса</text>
<text x="573.9" y="378.3">Масштаб</text>
<text x="404.5" y="388.3">Разраб.</text>
<text x="421.5" y="388.3">Мочанов</text>
<text x="404.5" y="393.3">Пров.</text>
<text x="421.5" y="393.4">Банников</text>
<text x="404.5" y="398.3">Т. контр.</text>
<text x="421.5" y="398.4">Безруков</text>
<text x="540.4" y="398.3">Лист 1</text>
<text x="560.4" y="398.3">Листов 11</text>
<text x="11.3" y="410.7" transform="rotate(-90 11.3 410.7)">Инв. № подл.</text>
<text x="404.5" y="413.3">Утв.</text>
<text x="404.5" y="408.3">Н. контр.</text>
<text x="483.3" y="408.6">Шина АДО 3,5х70 ГОСТ 15176-89</text>
<text x="147.7" y="418.6">2</text>
<text x="445" y="418.6">1</text>
<text x="497.3" y="418.3">Копировал</text>
<text x="556.6" y="418.3">Формат А2</text>
</g>
<text font-size="2.6" x="458.9" y="388.4">26.02.2026</text>
</svg>
